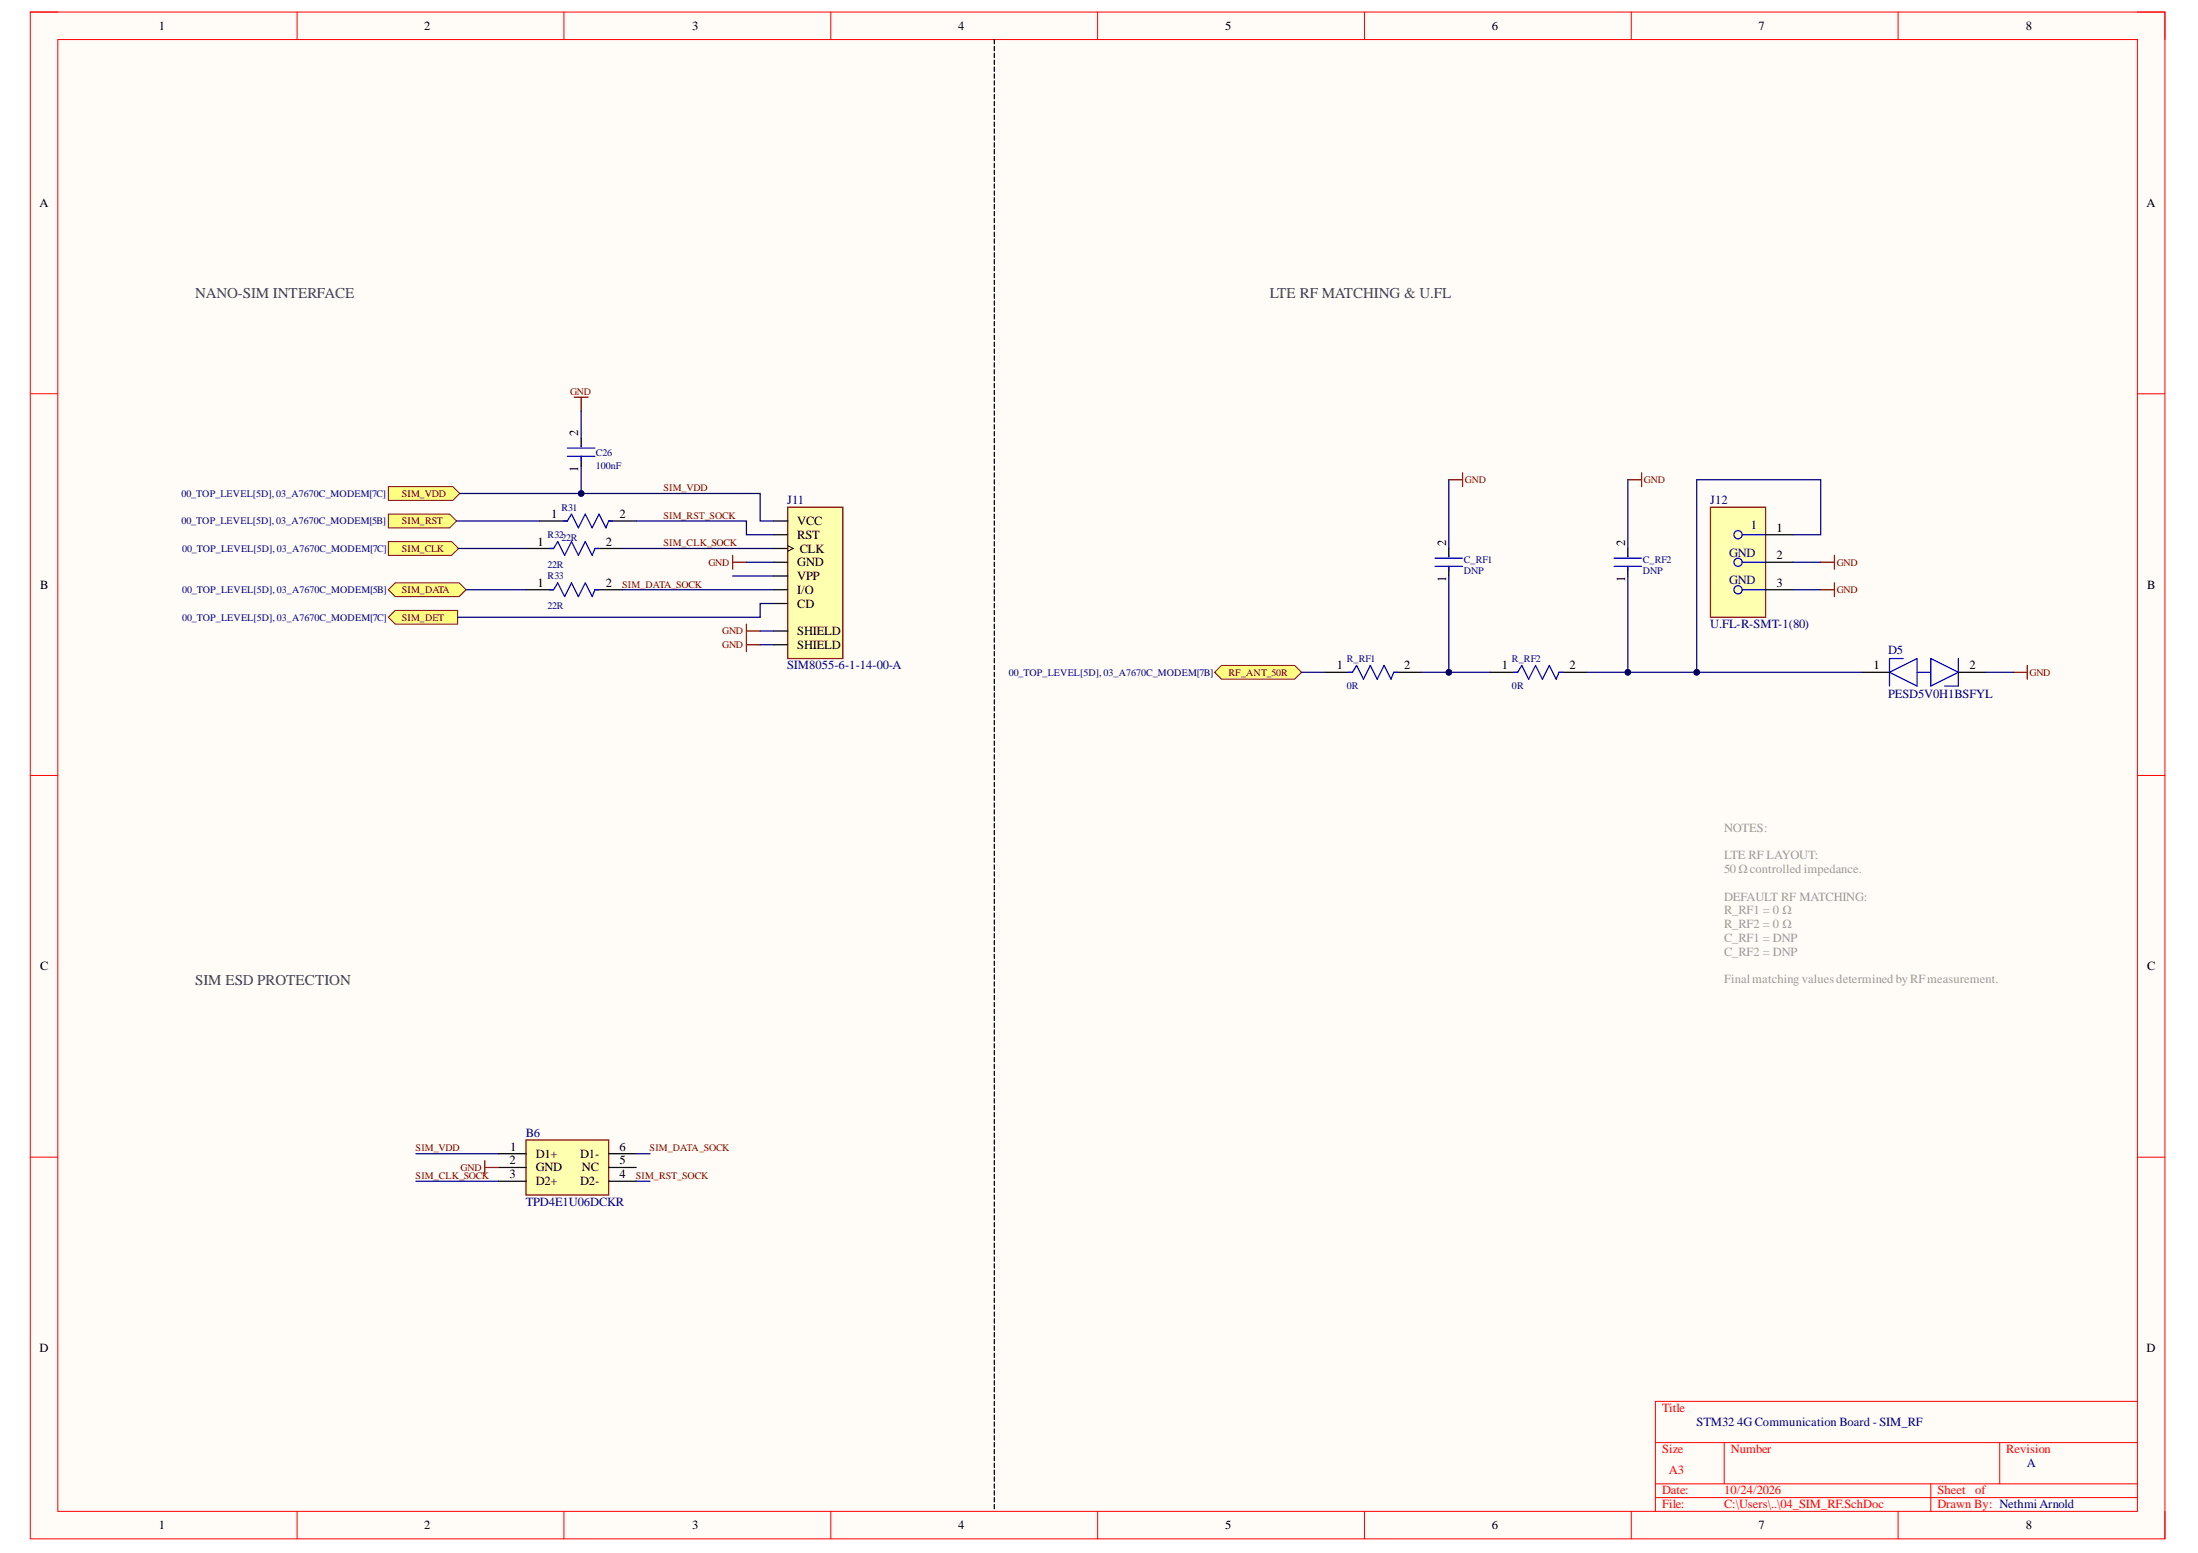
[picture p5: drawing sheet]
<svg xmlns="http://www.w3.org/2000/svg" width="297mm" height="210mm" viewBox="0 0 297 210" stroke-linecap="round" stroke-linejoin="round" font-family="sans-serif">
<path d="M4.1 1.6h288.5v206.4h-288.5z" fill-rule="evenodd" fill="#fffcf8"/>
<path d="M4.1 1.6h288.5v206.4h-288.5z" fill="none" stroke="#f00" stroke-width=".14"/>
<path d="M7.8 5.3h281v199h-281z" fill-rule="evenodd" fill="#fffcf8"/>
<g fill="none" stroke="#f00" stroke-width=".14">
<path d="M4.1 1.6h3.7M7.8 5.3h281v199h-281zM40.1 1.6v3.7M76.2 1.6v3.7M112.3 1.6v3.7M148.3 1.6v3.7M184.4 1.6v3.7M220.5 1.6v3.7M256.5 1.6v3.7M288.8 1.6h3.8v3.7M4.1 53.2h3.7M288.8 53.2h3.8"/>
<path d="M4.1 104.8h3.7M288.8 104.8h3.8M4.1 156.4h3.7M288.8 156.4h3.8M223.7 195h65.1M233 195v5.6M270.2 195v5.6M288.8 189.4h-65.1v14.9M40.1 204.3v3.7M76.2 204.3v3.7M112.3 204.3v3.7M148.3 204.3v3.7"/>
<path d="M184.4 204.3v3.7M220.5 204.3v3.7M223.7 200.6h65.1M223.7 202.4h65.1M256.5 204.3v3.7M260.9 200.6v3.7M292.6 204.3v3.7"/>
</g>
<path d="M106.5 68.6h7.4v20.4h-7.4z" fill-rule="evenodd" fill="#ffffb0"/>
<path d="M106.5 68.6h7.4v20.4h-7.4z" fill="none" stroke="#800000" stroke-width=".17"/>
<path d="M104.6 70.4h1.9M104.6 72.3h1.9M104.6 74.1h1.9M104.6 76h1.9M104.6 77.9h1.9M104.6 79.7h1.9M104.6 81.6h1.9M104.6 85.3h1.9M104.6 87.1h1.9" fill="none" stroke="#000" stroke-width=".17"/>
<path d="M106.5 73.8l.7 .3-.7 .4" fill="none" stroke="#000" stroke-width=".14"/>
<path d="M52.5 65.8h8.7l.9 .9-.9 .9h-8.7z" fill-rule="evenodd" fill="#ffff80"/>
<path d="M52.5 65.8h8.7l.9 .9-.9 .9h-8.7z" fill="none" stroke="#800000" stroke-width=".14"/>
<path d="M71.1 74.1h3.7M71.1 79.7h3.7M80.4 74.1h3.7M80.4 79.7h3.7" fill="none" stroke="#000" stroke-width=".17"/>
<path d="M74.3 74.1h.5l.6-.9 .9 1.9 .9-1.9 1 1.9 .9-1.9 .9 1.9 .4-1h.6M74.3 79.7h.5l.6-.9 .9 1.8 .9-1.8 1 1.8 .9-1.8 .9 1.8 .4-.9h.6" fill="none" stroke="#00f" stroke-width=".17"/>
<path d="M52.5 69.5h8.3l.9 .9-.9 .9h-8.3z" fill-rule="evenodd" fill="#ffff80"/>
<path d="M52.5 69.5h8.3l.9 .9-.9 .9h-8.3z" fill="none" stroke="#800000" stroke-width=".14"/>
<path d="M52.5 73.2h8.5l1 .9-1 1h-8.5z" fill-rule="evenodd" fill="#ffff80"/>
<path d="M52.5 73.2h8.5l1 .9-1 1h-8.5z" fill="none" stroke="#800000" stroke-width=".14"/>
<path d="M99 75.1v1.8M99 76h1.9" fill="none" stroke="#800000" stroke-width=".17"/>
<path d="M52.5 79.7l.9-.9h8.7l.9 .9-.9 .9h-8.7z" fill-rule="evenodd" fill="#ffff80"/>
<path d="M52.5 79.7l.9-.9h8.7l.9 .9-.9 .9h-8.7z" fill="none" stroke="#800000" stroke-width=".14"/>
<path d="M77.6 53.7h1.9M78.5 53.7v1.8M100.9 84.4v3.7M100.9 85.3h1.8M100.9 87.1h1.8" fill="none" stroke="#800000" stroke-width=".17"/>
<path d="M78.5 59.3v1.1M78.5 61.7v1.3" fill="none" stroke="#000" stroke-width=".17"/>
<path d="M76.7 61.7h3.7M76.7 60.6h3.7M78.5 60.2v.2M78.5 61.7v.5" fill="none" stroke="#00f" stroke-width=".17"/>
<path d="M71.1 154.1h11.2v7.4h-11.2z" fill-rule="evenodd" fill="#ffffb0"/>
<path d="M65.5 156.9v1.8M65.5 157.8h1.9M71.1 154.1h11.2v7.4h-11.2z" fill="none" stroke="#800000" stroke-width=".17"/>
<path d="M73 70.4h3.7M82.3 70.4h3.7M67.4 155.9h3.7M67.4 157.8h3.7M67.4 159.7h3.7M82.3 155.9h3.7M82.3 157.8h3.7M82.3 159.7h3.7" fill="none" stroke="#000" stroke-width=".17"/>
<path d="M76.1 70.4h.6l.5-.9 1 1.8 .9-1.8 .9 1.8 1-1.8 .9 1.8 .4-.9h.5" fill="none" stroke="#00f" stroke-width=".17"/>
<path d="M52.5 83.4l.9-.9h8.4v1.9h-8.4z" fill-rule="evenodd" fill="#ffff80"/>
<path d="M52.5 83.4l.9-.9h8.4v1.9h-8.4z" fill="none" stroke="#800000" stroke-width=".14"/>
<path d="M164.2 90.9l.9-1h9.9l.9 1-.9 .9h-9.9z" fill-rule="evenodd" fill="#ffff80"/>
<path d="M164.2 90.9l.9-1h9.9l.9 1-.9 .9h-9.9z" fill="none" stroke="#800000" stroke-width=".14"/>
<path d="M195.8 74.1v1.2M195.8 76.6v1.3M220 74.1v1.2M220 76.6v1.3M179 90.9h3.8M188.3 90.9h3.8M201.4 90.9h3.7M210.7 90.9h3.7" fill="none" stroke="#000" stroke-width=".17"/>
<path d="M193.9 76.6h3.8M193.9 75.4h3.8M195.8 75.1v.2M195.8 76.6v.5M218.1 76.6h3.7M218.1 75.4h3.7M220 75.1v.2M220 76.6v.5M182.2 90.9h.6l.5-1 1 1.9 .9-1.9 .9 1.9 .9-1.9 1 1.9 .3-.9h.6M204.5 90.9h.6l.6-1 .9 1.9 .9-1.9 .9 1.9 1-1.9 .9 1.9 .4-.9h.5" fill="none" stroke="#00f" stroke-width=".17"/>
<path d="M195.8 64.8h1.9M197.7 63.9v1.9M220 64.8h1.8M221.8 63.9v1.9" fill="none" stroke="#800000" stroke-width=".17"/>
<path d="M231.2 68.6h7.4v14.8h-7.4z" fill-rule="evenodd" fill="#ffffb0"/>
<path d="M231.2 68.6h7.4v14.8h-7.4zM246 76h1.9M246 79.7h1.9M247.9 75.1v1.8M247.9 78.8v1.8M272.1 90.9h1.9M274 89.9v1.9" fill="none" stroke="#800000" stroke-width=".17"/>
<g fill="none" stroke="#00f" stroke-width=".17">
<path d="M235.4 72.3h3.2M235.4 76h3.2M235.4 79.7h3.2M255.3 90.9l3.8-1.9v3.7zM257.2 89h-1.9v3.7M259.1 90.9h1.8M260.9 89l3.8 1.9-3.8 1.8zM264.7 89v3.7h-1.9"/>
<circle cx="234.9" cy="79.7" r=".56"/>
<circle cx="234.9" cy="76" r=".56"/>
<circle cx="234.9" cy="72.3" r=".56"/>
</g>
<g fill="none" stroke="#000" stroke-width=".17">
<path d="M134.4 5.3v.6M134.4 6.3v.6M134.4 7.2v.6M134.4 8.1v.6M134.4 9.1v.5M134.4 10v.6M134.4 10.9v.6M134.4 11.9v.5M134.4 12.8v.6M134.4 13.7v.6M134.4 14.6v.6M134.4 15.6v.5"/>
<path d="M134.4 16.5v.6M134.4 17.4v.6M134.4 18.4v.5M134.4 19.3v.6M134.4 20.2v.6M134.4 21.1v.6M134.4 22.1v.6M134.4 23v.6M134.4 23.9v.6M134.4 24.9v.5M134.4 25.8v.6M134.4 26.7v.6"/>
<path d="M134.4 27.7v.5M134.4 28.6v.6M134.4 29.5v.6M134.4 30.4v.6M134.4 31.4v.6M134.4 32.3v.6M134.4 33.2v.6M134.4 34.2v.5M134.4 35.1v.6M134.4 36v.6M134.4 37v.5M134.4 37.9v.6"/>
<path d="M134.4 38.8v.6M134.4 39.7v.6M134.4 40.7v.5M134.4 41.6v.6M134.4 42.5v.6M134.4 43.5v.5M134.4 44.4v.6M134.4 45.3v.6M134.4 46.2v.6M134.4 47.2v.6M134.4 48.1v.6M134.4 49v.6"/>
<path d="M134.4 50v.5M134.4 50.9v.6M134.4 51.8v.6M134.4 52.8v.5M134.4 53.7v.6M134.4 54.6v.6M134.4 55.5v.6M134.4 56.5v.6M134.4 57.4v.6M134.4 58.3v.6M134.4 59.3v.5M134.4 60.2v.6"/>
<path d="M134.4 61.1v.6M134.4 62v.6M134.4 63v.6M134.4 63.9v.6M134.4 64.8v.6M134.4 65.8v.6M134.4 66.7v.6M134.4 67.6v.6M134.4 68.6v.5M134.4 69.5v.6M134.4 70.4v.6M134.4 71.3v.6"/>
<path d="M134.4 72.3v.6M134.4 73.2v.6M134.4 74.1v.6M134.4 75.1v.5M134.4 76v.6M134.4 76.9v.6M134.4 77.9v.5M134.4 78.8v.6M134.4 79.7v.6M238.6 72.3h3.7M238.6 76h3.7M238.6 79.7h3.7"/>
<path d="M134.4 80.6v.6M134.4 81.6v.6M134.4 82.5v.6M134.4 83.4v.6M134.4 84.4v.5M134.4 85.3v.6M134.4 86.2v.6M134.4 87.1v.6M134.4 88.1v.6M134.4 89v.6M134.4 89.9v.6M134.4 90.9v.5"/>
<path d="M134.4 91.8v.6M134.4 92.7v.6M134.4 93.7v.5M134.4 94.6v.6M134.4 95.5v.6M134.4 96.4v.6M134.4 97.4v.6M134.4 98.3v.6M134.4 99.2v.6M251.6 90.9h3.7M264.7 90.9h3.7M134.4 100.2v.5"/>
<path d="M134.4 101.1v.6M134.4 102v.6M134.4 103v.5M134.4 103.9v.6M134.4 104.8v.6M134.4 105.7v.6M134.4 106.7v.5M134.4 107.6v.6M134.4 108.5v.6M134.4 109.5v.5M134.4 110.4v.6M134.4 111.3v.6"/>
<path d="M134.4 112.2v.6M134.4 113.2v.6M134.4 114.1v.6M134.4 115v.6M134.4 116v.5M134.4 116.9v.6M134.4 117.8v.6M134.4 118.8v.5M134.4 119.7v.6M134.4 120.6v.6M134.4 121.5v.6M134.4 122.5v.6"/>
<path d="M134.4 123.4v.6M134.4 124.3v.6M134.4 125.3v.5M134.4 126.2v.6M134.4 127.1v.6M134.4 128v.6M134.4 129v.6M134.4 129.9v.6M134.4 130.8v.6M134.4 131.8v.6M134.4 132.7v.6M134.4 133.6v.6"/>
<path d="M134.4 134.6v.5M134.4 135.5v.6M134.4 136.4v.6M134.4 137.3v.6M134.4 138.3v.6M134.4 139.2v.6M134.4 140.1v.6M134.4 141.1v.5M134.4 142v.6M134.4 142.9v.6M134.4 143.8v.6M134.4 144.8v.6"/>
<path d="M134.4 145.7v.6M134.4 146.6v.6M134.4 147.6v.6M134.4 148.5v.6M134.4 149.4v.6M134.4 150.4v.5M134.4 151.3v.6M134.4 152.2v.6M134.4 153.1v.6M134.4 154.1v.6M134.4 155v.6M134.4 155.9v.6"/>
<path d="M134.4 156.9v.5M134.4 157.8v.6M134.4 158.7v.6M134.4 159.7v.5M134.4 160.6v.6M134.4 161.5v.6M134.4 162.4v.6M134.4 163.4v.6M134.4 164.3v.6M134.4 165.2v.6M134.4 166.2v.5M134.4 167.1v.6"/>
<path d="M134.4 168v.6M134.4 169v.5M134.4 169.9v.6M134.4 170.8v.6M134.4 171.7v.6M134.4 172.7v.5M134.4 173.6v.6M134.4 174.5v.6M134.4 175.5v.5M134.4 176.4v.6M134.4 177.3v.6M134.4 178.3v.5"/>
<path d="M134.4 179.2v.6M134.4 180.1v.6M134.4 181v.6M134.4 182v.6M134.4 182.9v.6M134.4 183.8v.6M134.4 184.8v.5M134.4 185.7v.6M134.4 186.6v.6M134.4 187.5v.6M134.4 188.5v.6M134.4 189.4v.6"/>
<path d="M134.4 190.3v.6M134.4 191.3v.5M134.4 192.2v.6M134.4 193.1v.6M134.4 194.1v.5M134.4 195v.6M134.4 195.9v.6M134.4 196.8v.6M134.4 197.8v.5M134.4 198.7v.6M134.4 199.6v.6M134.4 200.6v.5"/>
<path d="M134.4 201.5v.6M134.4 202.4v.6M134.4 203.3v.6"/>
</g>
<g fill="none" stroke="#000080" stroke-width=".17">
<path d="M78.5 55.5v3.8M84.1 74.1h20.5M84.1 79.7h20.5M86 70.4h14.9v1.9h3.7M99 77.9h5.6M100.9 76h3.7M102.7 85.3h1.9M102.7 87.1h1.9M175.9 90.9h3.1M192.1 90.9h9.3M56.2 155.9h11.2M56.2 159.7h11.2"/>
<path d="M86 155.9h1.8"/>
</g>
<circle cx="195.8" cy="90.9" r=".37" fill="#000080"/>
<circle cx="195.8" cy="90.9" r=".37" fill="none" stroke="#000080" stroke-width=".14"/>
<path d="M195.8 64.8v9.3M220 64.8v9.3M214.4 90.9h37.2M268.4 90.9h3.7" fill="none" stroke="#000080" stroke-width=".17"/>
<circle cx="220" cy="90.9" r=".37" fill="#000080"/>
<circle cx="220" cy="90.9" r=".37" fill="none" stroke="#000080" stroke-width=".14"/>
<circle cx="229.3" cy="90.9" r=".37" fill="#000080"/>
<circle cx="229.3" cy="90.9" r=".37" fill="none" stroke="#000080" stroke-width=".14"/>
<path d="M195.8 77.9v13" fill="none" stroke="#000080" stroke-width=".17"/>
<circle cx="195.8" cy="90.9" r=".37" fill="#000080"/>
<circle cx="195.8" cy="90.9" r=".37" fill="none" stroke="#000080" stroke-width=".14"/>
<path d="M220 77.9v13" fill="none" stroke="#000080" stroke-width=".17"/>
<circle cx="220" cy="90.9" r=".37" fill="#000080"/>
<circle cx="220" cy="90.9" r=".37" fill="none" stroke="#000080" stroke-width=".14"/>
<path d="M242.3 72.3h3.7v-7.5h-16.7v26.1" fill="none" stroke="#000080" stroke-width=".17"/>
<circle cx="229.3" cy="90.9" r=".37" fill="#000080"/>
<circle cx="229.3" cy="90.9" r=".37" fill="none" stroke="#000080" stroke-width=".14"/>
<path d="M61.7 70.4h11.3M62 74.1h9.1M62.1 66.7h40.6v3.7h1.9M63 79.7h8.1M242.3 76h3.7M242.3 79.7h3.7M104.6 81.6h-1.9v1.8h-40.9M86 159.7h1.8" fill="none" stroke="#000080" stroke-width=".17"/>
<circle cx="78.5" cy="66.7" r=".37" fill="#000080"/>
<circle cx="78.5" cy="66.7" r=".37" fill="none" stroke="#000080" stroke-width=".14"/>
<path d="M78.5 63v3.7" fill="none" stroke="#000080" stroke-width=".17"/>
<circle cx="78.5" cy="66.7" r=".37" fill="#000080"/>
<circle cx="78.5" cy="66.7" r=".37" fill="none" stroke="#000080" stroke-width=".14"/>
<g font-size="2" fill="#434343">
<text x="26.4" y="40.2">NANO-SIM INTERFACE</text>
<text x="171.6" y="40.2">LTE RF MATCHING &amp; U.FL</text>
<text x="26.4" y="133.1">SIM ESD PROTECTION</text>
</g>
<g font-size="1.7">
<text x="21.5" y="4.1">1</text>
<text x="57.3" y="4.1">2</text>
<text x="93.5" y="4.1">3</text>
<text x="129.5" y="4.1">4</text>
<text x="165.6" y="4.1">5</text>
<text x="201.6" y="4.1">6</text>
<text x="237.6" y="4.1">7</text>
<text x="273.8" y="4.1">8</text>
<text x="5.3" y="28">A</text>
<text x="290.1" y="28">A</text>
<text x="78.1" y="58.9" transform="rotate(-90 78.1 58.9)">2</text>
<text x="78.1" y="63.8" transform="rotate(-90 78.1 63.8)">1</text>
<text x="74.5" y="70">1</text>
<text x="83.7" y="70">2</text>
<text x="107.7" y="71">VCC</text>
<text x="240.1" y="71.9">1</text>
<text x="72.6" y="73.8">1</text>
<text x="81.9" y="73.8">2</text>
<text x="107.7" y="72.8">RST</text>
<text x="107.7" y="76.5">GND</text>
<text x="108.1" y="74.7">CLK</text>
<text x="195.4" y="73.8" transform="rotate(-90 195.4 73.8)">2</text>
<text x="219.6" y="73.8" transform="rotate(-90 219.6 73.8)">2</text>
<text x="240.1" y="75.6">2</text>
<text x="5.4" y="79.6">B</text>
<text x="72.6" y="79.3">1</text>
<text x="81.9" y="79.3">2</text>
<text x="107.7" y="78.4">VPP</text>
<text x="107.7" y="80.3">I/O</text>
<text x="107.7" y="82.1">CD</text>
<text x="195.4" y="78.7" transform="rotate(-90 195.4 78.7)">1</text>
<text x="219.6" y="78.7" transform="rotate(-90 219.6 78.7)">1</text>
<text x="240.1" y="79.3">3</text>
<text x="290.2" y="79.6">B</text>
<text x="107.7" y="85.8">SHIELD</text>
<text x="107.7" y="87.7">SHIELD</text>
<text x="180.6" y="90.5">1</text>
<text x="189.8" y="90.5">2</text>
<text x="203" y="90.5">1</text>
<text x="212.1" y="90.5">2</text>
<text x="253.2" y="90.5">1</text>
<text x="266.1" y="90.5">2</text>
<text x="5.4" y="131.1">C</text>
<text x="290.2" y="131.1">C</text>
<text x="68.9" y="155.5">1</text>
<text x="83.7" y="155.5">6</text>
<text x="68.8" y="157.4">2</text>
<text x="68.8" y="159.2">3</text>
<text x="72.4" y="156.5">D1+</text>
<text x="72.4" y="158.3">GND</text>
<text x="72.4" y="160.2">D2+</text>
<text x="78.4" y="156.5">D1-</text>
<text x="78.4" y="160.2">D2-</text>
<text x="78.7" y="158.3">NC</text>
<text x="83.7" y="157.4">5</text>
<text x="83.7" y="159.2">4</text>
<text x="5.3" y="182.7">D</text>
<text x="290.1" y="182.7">D</text>
<text x="21.5" y="206.6">1</text>
<text x="57.3" y="206.6">2</text>
<text x="93.5" y="206.6">3</text>
<text x="129.5" y="206.6">4</text>
<text x="165.6" y="206.6">5</text>
<text x="201.6" y="206.6">6</text>
<text x="237.6" y="206.6">7</text>
<text x="273.8" y="206.6">8</text>
</g>
<g font-size="1.7" fill="#000080">
<text x="106.4" y="68.2">J11</text>
<text x="231.1" y="68.2">J12</text>
<text x="236.6" y="71.5">1</text>
<text x="233.7" y="75.3">GND</text>
<text x="233.7" y="79">GND</text>
<text x="231.1" y="84.9">U.FL-R-SMT-1(80)</text>
<text x="255.1" y="88.5">D5</text>
<text x="106.4" y="90.5">SIM8055-6-1-14-00-A</text>
<text x="255.1" y="94.4">PESD5V0H1BSFYL</text>
<text x="71" y="153.7">B6</text>
<text x="71" y="163">TPD4E1U06DCKR</text>
<text x="229.3" y="192.7">STM32 4G Communication Board - SIM_RF</text>
<text x="273.9" y="198.3">A</text>
</g>
<g font-size="1.7" fill="#999">
<text x="233" y="112.4">NOTES:</text>
<text x="233" y="116.2">LTE RF LAYOUT:</text>
<text x="233" y="118">50 Ωcontrolled impedance.</text>
<text x="233" y="121.7">DEFAULT RF MATCHING:</text>
<text x="233" y="123.6">R_RF1 = 0 Ω</text>
<text x="233" y="125.5">R_RF2 = 0 Ω</text>
<text x="233" y="127.3">C_RF1 = DNP</text>
<text x="233" y="129.2">C_RF2 = DNP</text>
<text x="233" y="132.9">Finalmatching valuesdetermined by RFmeasurement.</text>
</g>
<g font-size="1.7" fill="#f00">
<text x="224.6" y="190.8">Title</text>
<text x="224.6" y="196.4">Size</text>
<text x="233.9" y="196.4">Number</text>
<text x="271.1" y="196.4">Revision</text>
<text x="224.6" y="202">Date:</text>
<text x="224.6" y="203.9">File:</text>
<text x="225.5" y="199.2">A3</text>
<text x="233" y="202">10/24/2026</text>
<text x="233" y="203.9">C:\Users\..\04_SIM_RF.SchDoc</text>
<text x="261.8" y="202">Sheet</text>
<text x="261.8" y="203.9">Drawn By: Nethmi Arnold</text>
<text x="266.9" y="202">of</text>
</g>
<g font-size="1.4" fill="#800000">
<text x="77" y="53.4">GND</text>
<text x="198" y="65.3">GND</text>
<text x="222.2" y="65.3">GND</text>
<text x="54.3" y="67.2">SIM_VDD</text>
<text x="54.3" y="70.9">SIM_RST</text>
<text x="89.6" y="70.1">SIM_RST_SOCK</text>
<text x="89.6" y="66.4">SIM_VDD</text>
<text x="54.3" y="74.6">SIM_CLK</text>
<text x="89.6" y="73.8">SIM_CLK_SOCK</text>
<text x="95.7" y="76.5">GND</text>
<text x="248.2" y="76.5">GND</text>
<text x="54.3" y="80.2">SIM_DATA</text>
<text x="54.3" y="83.9">SIM_DET</text>
<text x="84.1" y="79.4">SIM_DATA_SOCK</text>
<text x="248.2" y="80.2">GND</text>
<text x="97.6" y="85.7">GND</text>
<text x="97.6" y="87.6">GND</text>
<text x="166" y="91.3">RF_ANT_50R</text>
<text x="274.3" y="91.3">GND</text>
<text x="56.2" y="155.6">SIM_VDD</text>
<text x="87.8" y="155.6">SIM_DATA_SOCK</text>
<text x="56.2" y="159.3">SIM_CLK_SOCK</text>
<text x="62.2" y="158.2">GND</text>
<text x="85.9" y="159.3">SIM_RST_SOCK</text>
</g>
<g font-size="1.4" fill="#000080">
<text x="80.5" y="61.6">C26</text>
<text x="80.5" y="63.4">100nF</text>
<text x="24.5" y="67.2">00_TOP_LEVEL[5D], 03_A7670C_MODEM[7C]</text>
<text x="24.5" y="70.9">00_TOP_LEVEL[5D], 03_A7670C_MODEM[5B]</text>
<text x="75.9" y="69">R31</text>
<text x="24.6" y="74.6">00_TOP_LEVEL[5D], 03_A7670C_MODEM[7C]</text>
<text x="74" y="72.7">R3222R</text>
<text x="74" y="76.8">22R</text>
<text x="197.8" y="76">C_RF1</text>
<text x="197.8" y="77.6">DNP</text>
<text x="222" y="76">C_RF2</text>
<text x="222" y="77.6">DNP</text>
<text x="24.6" y="80.2">00_TOP_LEVEL[5D], 03_A7670C_MODEM[5B]</text>
<text x="24.6" y="83.9">00_TOP_LEVEL[5D], 03_A7670C_MODEM[7C]</text>
<text x="74" y="78.3">R33</text>
<text x="74" y="82.4">22R</text>
<text x="182" y="89.5">R_RF1</text>
<text x="204.3" y="89.5">R_RF2</text>
<text x="136.3" y="91.3">00_TOP_LEVEL[5D], 03_A7670C_MODEM[7B]</text>
<text x="182" y="93.2">0R</text>
<text x="204.3" y="93.2">0R</text>
</g>
</svg>
